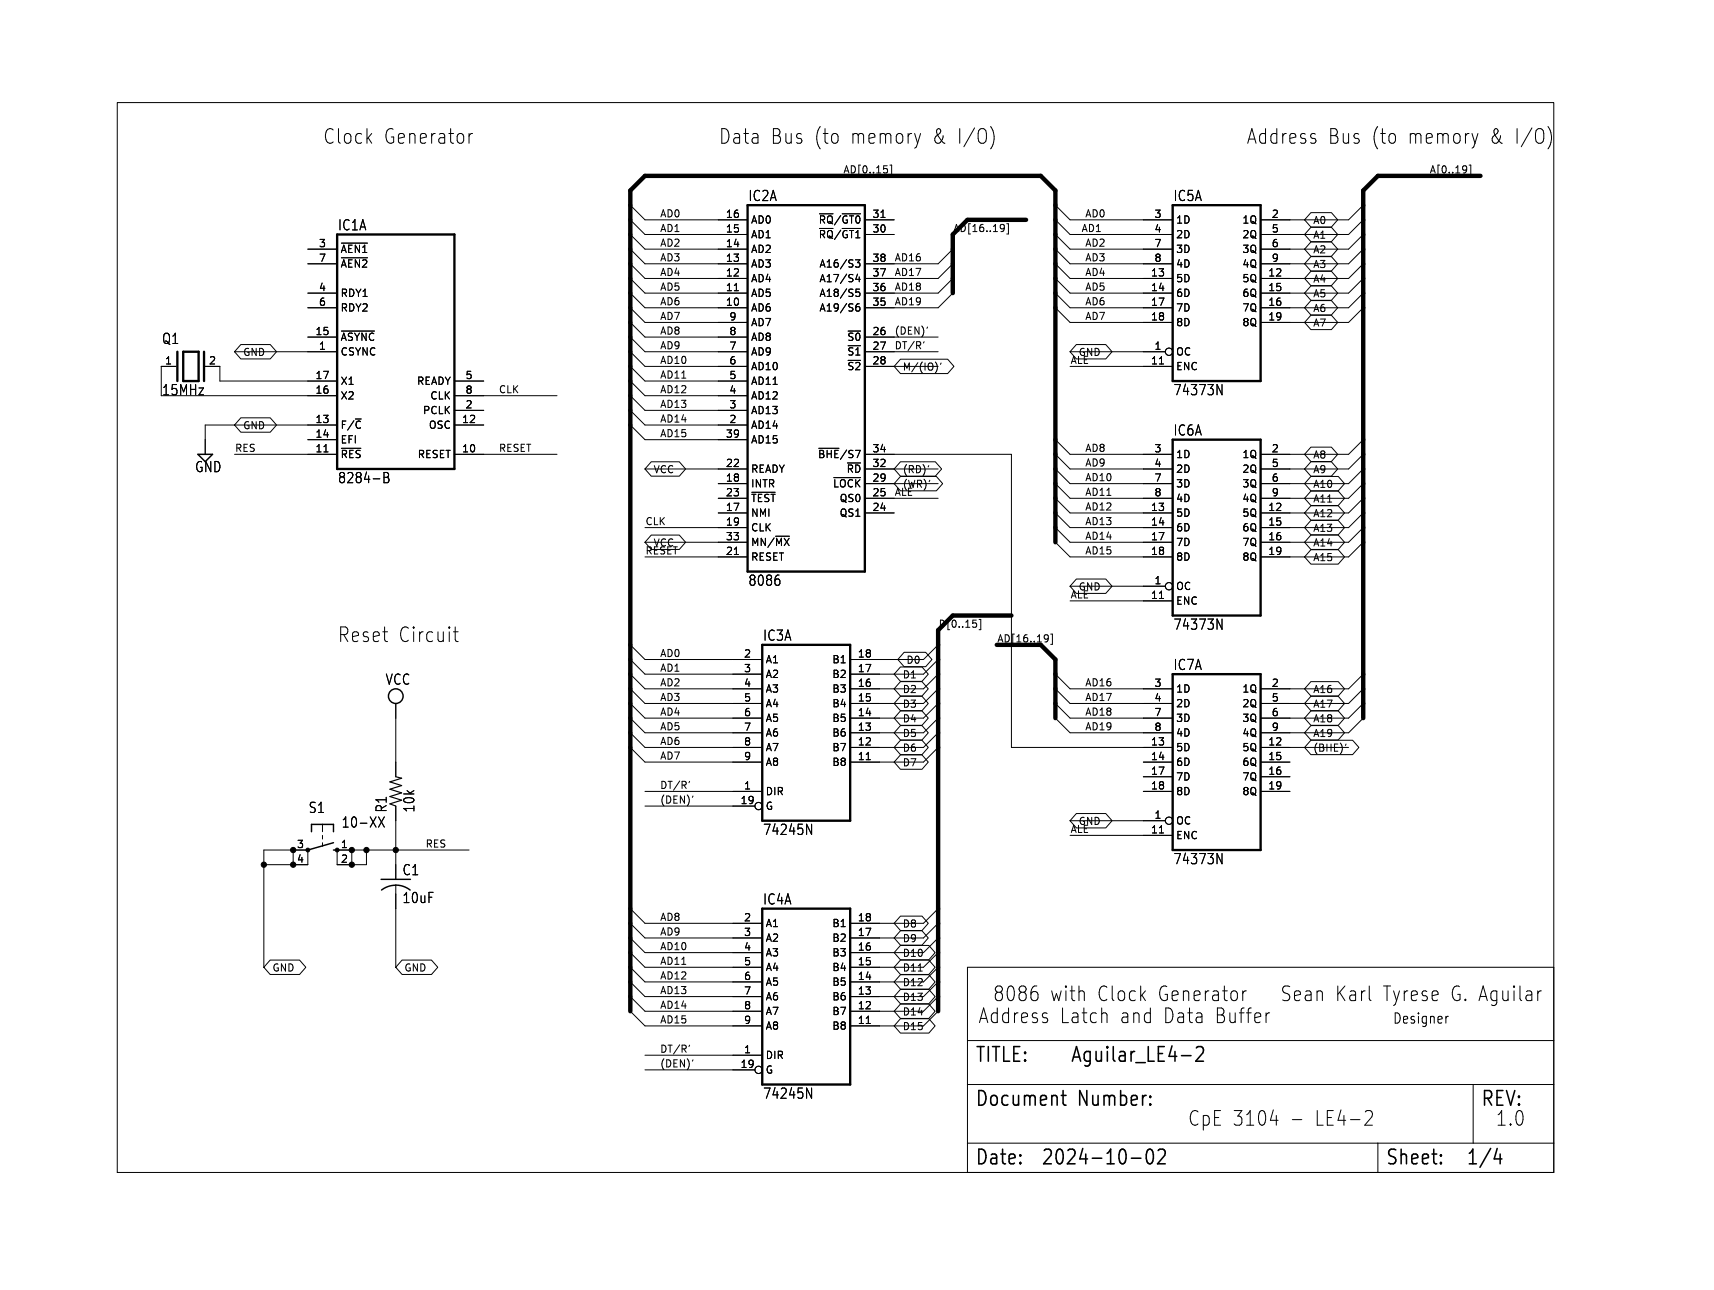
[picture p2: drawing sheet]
<svg xmlns="http://www.w3.org/2000/svg" width="297mm" height="224mm" viewBox="0 0 297 224" stroke-linecap="round" stroke-linejoin="round" font-family="sans-serif">
<path d="M68.6 134.6l1 .3-2 .6 2 .6-2 .7 2 .6-2 .6 2 .7-2 .6 1 .4" fill="none" stroke="#000" stroke-width=".2"/>
<g fill="none" stroke="#000" stroke-width=".17">
<path d="M20.3 17.8h248.9v185.4h-248.9zM81.3 23.1v1.7M81.9 23.1a.56 .56 0 0 0-.6 .5M109.2 38.1l2.6 2.5h17.7M109.2 35.6l2.6 2.5h17.7M145.9 39.6h3.2M145.9 37.1h3.2M149.9 38.1h5M152.6 37.7h.8M153.7 29.3v.6M154.2 28.6h.3v1.8h-.3M159.5 23.1l-.5 1.7"/>
<path d="M171.7 22a3.4 3.4 0 0 1 0 3.7M173.6 38.9l.4 .1a.82 .82 0 0 1-.3 1.1M174 39.4l-.2 .3h-.2M174.4 38.8h.3v1.8h-.3M182.9 38.1l2.5 2.5h17.8M182.9 35.6l2.5 2.5h17.8M227.1 39.4h3.6l1.1 1.2-1.1 1.3h-3.6l-1-1.3zM227.1 36.9h3.6l1.1 1.2-1.1 1.2h-3.6l-1-1.2zM236.2 38.1l-2.5 2.5h-15.3M236.2 35.6l-2.5 2.5h-15.3M254.1 28.9v.8M254.1 29.3v.1"/>
<path d="M254.6 28.6h.3v1.8h-.3M256.1 23.1l-.5 1.7M268.3 22a3.4 3.4 0 0 1 0 3.7M41.7 59.7h5.1l1.1 1.3-1.1 1.2h-5.1l-1.1-1.2zM53.3 53.3h5.1M53.3 50.8h5.1M53.3 45.7h5.1M53.3 43.2h5.1M53.3 58.4h5.1M59.2 57.4h5.7M59.2 42.1h4.5M59.2 44.7h4.5"/>
<path d="M109.2 50.8l2.6 2.5h17.7M109.2 48.3l2.6 2.5h17.7M109.2 45.7l2.6 2.6h17.7M109.2 43.2l2.6 2.5h17.7M109.2 40.6l2.6 2.6h17.7M109.2 55.9l2.6 2.5h17.7M109.2 58.4l2.6 2.6h17.7M109.2 53.3l2.6 2.6h17.7M127.2 50.4h.8M148.2 45h.8l-.4 .5 .3 .1v.6l-.1 .1-.6-.1M148.6 47.5l-.3 .9h.8M148.9 52.6l-.4 .1a.86 .86 0 0 0 0 1.2l.4-.1 .1-.4-.2-.3-.4 .1-.1 .2"/>
<path d="M148.9 48v.8M148.9 50.1h-.6v.6l.2-.1 .4 .1 .1 .1-.1 .5-.1 .1-.5-.1M149.9 40.6h5M149.9 58.4h12.7M160.1 59.2l-.1 .2M160.7 56.7l-.1 .2M165.1 50.8l-2.5 2.5h-12.7M165.1 48.3l-2.5 2.5h-12.7M165.1 45.7l-2.5 2.6h-12.7M165.1 43.2l-2.5 2.5h-12.7M182.9 50.8l2.5 2.5h17.8M182.9 48.3l2.5 2.5h17.8"/>
<path d="M182.9 45.7l2.5 2.6h17.8M182.9 43.2l2.5 2.5h17.8M182.9 40.6l2.5 2.6h17.8M182.9 53.3l2.5 2.6h17.8M186.5 59.7h5.1l1.1 1.3-1.1 1.2h-5.1l-1.1-1.2zM227.1 54.6h3.6l1.1 1.3-1.1 1.2h-3.6l-1-1.2zM227.1 52.1h3.6l1.1 1.2-1.1 1.3h-3.6l-1-1.3zM227.1 49.6h3.6l1.1 1.2-1.1 1.2h-3.6l-1-1.2zM227.1 47h3.6l1.1 1.3-1.1 1.2h-3.6l-1-1.2zM227.1 44.5h3.6l1.1 1.2-1.1 1.3h-3.6l-1-1.3zM227.1 41.9h3.6l1.1 1.3-1.1 1.2h-3.6l-1-1.2zM236.2 50.8l-2.5 2.5h-15.3"/>
<path d="M236.2 48.3l-2.5 2.5h-15.3M236.2 45.7l-2.5 2.6h-15.3M236.2 43.2l-2.5 2.5h-15.3M236.2 40.6l-2.5 2.6h-15.3M236.2 53.3l-2.5 2.6h-15.3M30.5 63.5h-2.6v5.1h30.5M35.6 63.5h2.5v2.5h20.3M40.6 78.7h17.8M40.6 61h17.8M41.7 72.4h5.1l1.1 1.3-1.1 1.2h-5.1l-1.1-1.2zM53.3 76.2h5.1M56.1 78.3h.7"/>
<path d="M58.4 73.7h-22.8v5M59.2 77.7h3.3M78.7 78.7h17.8M78.7 73.7h5.1M78.7 71.1h5.1M78.7 68.6h17.8M78.7 66h5.1M109.2 71.1l2.6 2.6h17.7M109.2 61l2.6 2.5h17.7M109.2 68.6l2.6 2.5h17.7M109.2 73.7l2.6 2.5h17.7M109.2 66l2.6 2.6h17.7"/>
<path d="M109.2 63.5l2.6 2.5h17.7M141.9 77.7h3.5M149.9 78.7h25.4v50.8h27.9M149.9 61h12.7M149.9 63.5h12.7M156 62.3h8.2l1.1 1.2-1.1 1.2h-8.2l-1.1-1.2zM162.1 62.7a1.43 1.43 0 0 1 0 1.9M163.1 62.9l-.1 .2M182.9 76.2l2.5 2.5h17.8M182.9 78.7l2.5 2.6h17.8M185.4 61h16.5M185.4 63.5h17.8"/>
<path d="M200.9 63.1h.7M210.9 66.6l.9 1.8v-1.8M227.1 77.5h3.6l1.1 1.2-1.1 1.3h-3.6l-1-1.3zM236.2 76.2l-2.5 2.5h-15.3M236.2 78.7l-2.5 2.6h-15.3M66.5 81.9h.5l.3 .2v.3l-.3 .3a.49 .49 0 0 1 .4 .5 .49 .49 0 0 1-.3 .5h-.6zM66.5 82.7h.5M111.8 91.4h17.7M111.8 94h17.7M111.8 96.5h17.7M111.8 81.3h17.7M112.8 80h4.9l1.1 1.3-1.1 1.2h-4.9l-1-1.2z"/>
<path d="M112.8 92.7h4.9l1.1 1.3-1.1 1.2h-4.9l-1-1.2zM124.5 88.9h5M124.5 83.8h5M124.5 86.4h5M127.2 96.1h.8M130.3 85.3h4M144.5 82.8h4.6M149.9 88.9h5M149.9 81.3h12.7M149.9 83.8h12.7M149.9 86.4h12.7M156 80h6.1l1.1 1.3-1.1 1.2h-6.1l-1.1-1.2z"/>
<path d="M156 82.6h6.3l1 1.2-1 1.3h-6.3l-1.1-1.3zM160.9 80.7l-.1 .2M182.9 86.4l2.5 2.5h17.8M182.9 88.9l2.5 2.5h17.8M182.9 91.4l2.5 2.6h17.8M182.9 94l2.5 2.5h17.8M182.9 81.3l2.5 2.5h17.8M182.9 83.8l2.5 2.6h17.8M227.1 85.1h4.8l1.1 1.3-1.1 1.2h-4.8l-1-1.2zM227.1 82.6h4.8l1.1 1.2-1.1 1.3h-4.8l-1-1.3zM227.1 87.7h4.8l1.1 1.2-1.1 1.2h-4.8l-1-1.2zM227.1 90.2h4.8l1.1 1.2-1.1 1.3h-4.8l-1-1.3z"/>
<path d="M227.1 80h3.6l1.1 1.3-1.1 1.2h-3.6l-1-1.2zM227.1 95.3h4.8l1.1 1.2-1.1 1.3h-4.8l-1-1.3zM227.1 92.7h4.8l1.1 1.3-1.1 1.2h-4.8l-1-1.2zM236.2 86.4l-2.5 2.5h-15.3M236.2 88.9l-2.5 2.5h-15.3M236.2 91.4l-2.5 2.6h-15.3M236.2 94l-2.5 2.5h-15.3M236.2 81.3l-2.5 2.5h-15.3M236.2 83.8l-2.5 2.6h-15.3M78.6 109.5h.8M78.9 108.7v2.1l.1 .3 .4 .1M109.2 119.4l2.6 2.5h20.3"/>
<path d="M109.2 116.8l2.6 2.6h20.3M109.2 114.3l2.6 2.5h20.3M109.2 111.8l2.6 2.5h20.3M135 100.4l.1 .3v.4l-.1 .3M156 118.1h3.8l1.1 1.3-1.1 1.2h-3.8l-1.1-1.2zM156 115.6h3.8l1.1 1.2-1.1 1.3h-3.8l-1.1-1.3zM156.7 113.1h3.7l1.1 1.2-1.1 1.2h-3.7l-1.1-1.2zM162.6 119.4l-2.6 2.5h-12.7M162.6 116.8l-2.6 2.6h-12.7M162.6 114.3l-2.6 2.5h-12.7M162.6 111.8l-2.6 2.5h-12.7M168.6 107.5h.6"/>
<path d="M169.1 108l.1 .2-.1 .5M169.7 107.4h.2v1.7h-.2M181.2 110l.4 .1a.82 .82 0 0 1-.3 1.2M181.7 110.5l-.3 .3h-.2M182.1 109.9h.3v1.8h-.3M182.9 119.4l2.5 2.5h17.8M182.9 116.8l2.5 2.6h17.8M185.4 101.6h16.5M185.4 104.1h17.8M186.5 100.4h5.1l1.1 1.2-1.1 1.2h-5.1l-1.1-1.2zM200.9 103.7h.7M210.9 107.3l.9 1.8v-1.8"/>
<path d="M227.1 118.1h4.8l1.1 1.3-1.1 1.2h-4.8l-1-1.2zM236.2 119.4l-2.5 2.5h-15.3M236.2 116.8l-2.5 2.6h-15.3M68.6 121.9v12.7M68.6 139.7v12.7M109.2 129.5l2.6 2.6h20.3M109.2 127l2.6 2.5h20.3M109.2 124.5l2.6 2.5h20.3M109.2 121.9l2.6 2.6h20.3M111.8 137.2h20.3M111.8 139.7h19M119.5 135.4l-.1 .2"/>
<path d="M120.1 138l-.1 .2M150.1 131.7h.7M156 130.8h3.8l1.1 1.3-1.1 1.2h-3.8l-1.1-1.2zM156 120.7h3.8l1.1 1.2-1.1 1.3h-3.8l-1.1-1.3zM156 125.8h3.8l1.1 1.2-1.1 1.2h-3.8l-1.1-1.2zM156 128.3h3.8l1.1 1.2-1.1 1.3h-3.8l-1.1-1.3zM156 123.2h3.8l1.1 1.3-1.1 1.2h-3.8l-1.1-1.2zM162.6 129.5l-2.6 2.6h-12.7M162.6 127l-2.6 2.5h-12.7M162.6 124.5l-2.6 2.5h-12.7M162.6 121.9l-2.6 2.6h-12.7M182.9 124.5l2.5 2.5h17.8"/>
<path d="M182.9 121.9l2.5 2.6h17.8M198.1 137.2h5.1M198.1 132.1h5.1M198.1 134.6h5.1M218.4 137.2h5.1M218.4 132.1h5.1M218.4 129.5h15.3M218.4 134.6h5.1M227.1 120.7h4.8l1.1 1.2-1.1 1.3h-4.8l-1-1.3zM227.1 123.2h4.8l1.1 1.3-1.1 1.2h-4.8l-1-1.2zM227.1 125.8h4.8l1.1 1.2-1.1 1.2h-4.8l-1-1.2zM227.1 128.3h7.3l1.1 1.2-1.1 1.3h-7.3l-1-1.3z"/>
<path d="M233.2 129l-.1 .2M236.2 124.5l-2.5 2.5h-15.3M236.2 121.9l-2.5 2.6h-15.3M45.7 149.9h7.6v-2.6h-7.6v20.3M50.8 147.3v2.6M55.9 142.9v1.2M55.9 144.8v.6M55.9 146.1v.6M61 147.3v2.6M63.5 147.3v2.6h-5.1v-2.6h22.9M65.6 141.6l1 1.8M66.6 141.6l-1 1.8"/>
<path d="M68.6 153.4v14.2M109.2 157.5l2.6 2.5h20.3M139.8 142.8l.8 1.8v-1.8M156 158.8h3.8l1.1 1.2-1.1 1.3h-3.8l-1.1-1.3zM162.6 157.5l-2.6 2.5h-12.7M185.4 142.2h16.5M185.4 144.8h17.8M186.5 141h5.1l1.1 1.2-1.1 1.3h-5.1l-1.1-1.3zM200.9 144.4h.7M210.9 147.9l.9 1.8v-1.8M46.8 166.4h5.1l1.1 1.2-1.1 1.3h-5.1l-1.1-1.3zM69.7 166.4h5.1l1.1 1.2-1.1 1.3h-5.1l-1.1-1.3z"/>
<path d="M109.2 165.1l2.6 2.5h20.3M109.2 175.3l2.6 2.5h20.3M109.2 172.7l2.6 2.6h20.3M109.2 170.2l2.6 2.5h20.3M109.2 167.6l2.6 2.6h20.3M109.2 162.6l2.6 2.5h20.3M109.2 160l2.6 2.6h20.3M150.1 177.4h.7M156 174h5l1 1.3-1 1.2h-5l-1.1-1.2zM156 176.6h5l1 1.2-1 1.2h-5l-1.1-1.2zM156 171.5h5l1 1.2-1 1.3h-5l-1.1-1.3zM156 161.3h3.8l1.1 1.3-1.1 1.2h-3.8l-1.1-1.2z"/>
<path d="M156 163.9h5l1 1.2-1 1.2h-5l-1.1-1.2zM156 166.4h5l1 1.2-1 1.3h-5l-1.1-1.3zM156 168.9h5l1 1.3-1 1.2h-5l-1.1-1.2zM159.1 168.3h.7M162.6 165.1l-2.6 2.5h-12.7M162.6 175.3l-2.6 2.5h-12.7M162.6 172.7l-2.6 2.6h-12.7M162.6 170.2l-2.6 2.5h-12.7M162.6 167.6l-2.6 2.6h-12.7M162.6 162.6l-2.6 2.5h-12.7M162.6 160l-2.6 2.6h-12.7M167.6 167.6h101.6v35.6h-101.6z"/>
<path d="M179.8 172.1l.1 .2-.1 .9M215.3 171.7v1.7M216 171.7a.56 .56 0 0 0-.7 .5M220 175.5l-.4 .2M251 176.1l-.3 .1-.2 .3M267.1 171.7l-.4 .1M111.8 182.9h20.3M111.8 185.4h19M119.5 181.1l-.1 .3M120.1 183.7l-.1 .2M139.8 188.6l.8 1.7v-1.7M167.6 198.1h101.6"/>
<path d="M167.6 180.3h101.6M167.6 188h101.6M220.1 194.2h1.4M223.9 194h1.7M236.7 192.6l.7-.1a.72 .72 0 0 1 .3 1.1l-1.2 1.4h1.3M238.8 198.1v5.1M255.3 188v10.1"/>
<circle cx="202.6" cy="61" r=".63"/>
<circle cx="202.6" cy="101.6" r=".63"/>
<circle cx="131.4" cy="139.7" r=".63"/>
<circle cx="202.6" cy="142.2" r=".63"/>
<circle cx="131.4" cy="185.4" r=".63"/>
</g>
<g fill="none" stroke="#000" stroke-width=".25">
<path d="M34.3 78.7h2.5l-1.2 1.3zM54 144.1v-1.2h3.8v1.2M57.8 146.1l-4.5 1.2M57.8 147.3h.6M66 152.4h5.1M66.1 154.3a4.1 4.1 0 0 1 5 0"/>
<circle cx="68.6" cy="120.6" r="1.27"/>
</g>
<path d="M129.5 35.6h20.4v63.5h-20.4zM203.2 35.6h15.2v30.4h-15.2zM58.4 40.6h20.3v40.7h-20.3zM30.7 61v5M31.7 61h2.7v5h-2.7zM35.4 61v5M203.2 76.2h15.2v30.5h-15.2zM132.1 111.8h15.2v30.4h-15.2zM203.2 116.8h15.2v30.5h-15.2zM132.1 157.5h15.2v30.5h-15.2z" fill="none" stroke="#000" stroke-width=".41"/>
<g fill="none" stroke="#000" stroke-width=".27">
<path d="M183.9 189.8h.8M184.2 189v2.2l.1 .2 .4 .1M198.9 199.3a.49 .49 0 0 1 .6-.1 .49 .49 0 0 1 .3 .4 1.62 1.62 0 0 1-.5 2.1 .56 .56 0 0 1-.6-.5 2.27 2.27 0 0 1 .2-1.9zM199.3 191.3l.1 .1-.1 .1M199.3 191.3l-.1 .1 .1 .1M199.3 190v.2M199.3 191.3v.2M199.3 190l.1 .1-.1 .1M199.3 190l-.1 .1 .1 .1M200.7 199.4l.3-.2h.5a.72 .72 0 0 1 .3 1l-1.2 1.5h1.3M204.7 183h1.7M207.3 181.6l.3-.2h.5a.72 .72 0 0 1 .3 1.1l-1.2 1.4h1.3"/>
<path d="M259.4 199l-.5 1.9h1.4M196.1 200.7h1.6M249.7 201.5l.1 .1-.1 .1M249.7 200.1l.1 .1-.1 .2M259.9 200v1.7"/>
</g>
<g fill="#000" stroke="#000" stroke-width=".17">
<circle cx="45.7" cy="149.9" r=".46"/>
<circle cx="50.8" cy="147.3" r=".46"/>
<circle cx="50.8" cy="149.9" r=".46"/>
<circle cx="53.3" cy="147.3" r=".33"/>
<circle cx="58.4" cy="147.3" r=".33"/>
<circle cx="61" cy="149.9" r=".46"/>
<circle cx="61" cy="147.3" r=".46"/>
<circle cx="63.5" cy="147.3" r=".46"/>
<circle cx="68.6" cy="147.3" r=".46"/>
</g>
<path d="M177.8 38.1h-10.2l-2.5 2.5v10.2M256.5 30.5h-17.7l-2.6 2.5v91.5M182.9 94v-61l-2.6-2.5h-68.5l-2.6 2.5v142.3M172.7 111.8h7.6l2.6 2.5v10.2M175.3 106.7h-10.2l-2.5 2.5v66.1" fill="none" stroke="#000" stroke-width=".76"/>
<g font-size="3.5">
<text x="55.9" y="25.2">Clock</text>
<text x="66.4" y="25.2">Generator</text>
<text x="124.5" y="25.2">Data</text>
<text x="133.4" y="25.2">Bus (to</text>
<text x="147.3" y="25.2">memory</text>
<text x="161.5" y="25.2">&amp; I/O)</text>
<text x="215.9" y="25.2">Address</text>
<text x="230" y="25.2">Bus (to</text>
<text x="243.8" y="25.2">memory</text>
<text x="258.1" y="25.2">&amp; I/O)</text>
<text x="58.4" y="111.5">Reset</text>
<text x="68.9" y="111.5">Circuit</text>
<text x="172" y="173.7">8086</text>
<text x="181.9" y="173.7">with</text>
<text x="190" y="173.7">Clock</text>
<text x="200.5" y="173.7">Generator</text>
<text x="221.7" y="173.7">Sean Karl</text>
<text x="239.5" y="173.7">Tyrese</text>
<text x="251.2" y="173.7">G. Aguilar</text>
<text x="169.4" y="177.6">Address</text>
<text x="183.5" y="177.6">Latch</text>
<text x="193.9" y="177.6">and</text>
<text x="201.5" y="177.6">Data</text>
<text x="210.4" y="177.6">Buffer</text>
<text x="168.9" y="184.4">TITLE:</text>
<text x="185.4" y="184.4">Aguilar_LE4-2</text>
<text x="168.9" y="192.1">Document</text>
<text x="186.8" y="192.1">Number:</text>
<text x="205.7" y="195.3">CpE 3104</text>
<text x="227.7" y="195.3">LE4-2</text>
<text x="256.5" y="192.1">REV:</text>
<text x="259.1" y="195.3">1.0</text>
<text x="168.9" y="202.2">Date:</text>
<text x="180.3" y="202.2">2024-10-02</text>
<text x="240" y="202.2">Sheet:</text>
<text x="254" y="202.2">1/4</text>
</g>
<g font-size="2.5">
<text x="129.6" y="35.1">IC2A</text>
<text x="203.3" y="35.1">IC5A</text>
<text x="58.5" y="40.1">IC1A</text>
<text x="28" y="59.8">Q1</text>
<text x="28" y="68.7">15MHz</text>
<text x="203.3" y="68.7">74373N</text>
<text x="203.3" y="75.7">IC6A</text>
<text x="33.7" y="82.1">GND</text>
<text x="58.5" y="84">8284-B</text>
<text x="129.6" y="101.7">8086</text>
<text x="132.1" y="111.3">IC3A</text>
<text x="203.3" y="109.4">74373N</text>
<text x="66.7" y="118.9">VCC</text>
<text x="203.3" y="116.3">IC7A</text>
<text x="53.4" y="141.1">S1</text>
<text x="59.1" y="143.7">10-XX</text>
<text x="67.2" y="140.9" transform="rotate(-90 67.2 140.9)">R1</text>
<text x="72" y="140.9" transform="rotate(-90 72 140.9)">10k</text>
<text x="132.1" y="144.9">74245N</text>
<text x="69.7" y="151.9">C1</text>
<text x="203.3" y="150">74373N</text>
<text x="69.7" y="156.7">10uF</text>
<text x="132.1" y="157">IC4A</text>
<text x="241.3" y="177.6">Designer</text>
<text x="132.1" y="190.6">74245N</text>
</g>
<g font-size="1.8">
<text x="125.7" y="40.4">15</text>
<text x="125.7" y="37.8">16</text>
<text x="130" y="41.5">AD1</text>
<text x="130" y="39">AD0</text>
<text x="141.8" y="41.5">~{RQ}/~{GT1}</text>
<text x="141.8" y="39">~{RQ}/~{GT0}</text>
<text x="151.1" y="40.4">30</text>
<text x="151.1" y="37.8">31</text>
<text x="200" y="37.8">3</text>
<text x="200" y="40.4">4</text>
<text x="203.7" y="39">1D</text>
<text x="203.7" y="41.5">2D</text>
<text x="215.2" y="39">1Q</text>
<text x="215.2" y="41.5">2Q</text>
<text x="220.3" y="37.8">2</text>
<text x="220.3" y="40.4">5</text>
<text x="55.2" y="42.9">3</text>
<text x="55.2" y="45.5">7</text>
<text x="58.9" y="44">~{AEN1}</text>
<text x="58.9" y="46.6">~{AEN2}</text>
<text x="125.7" y="45.5">13</text>
<text x="125.7" y="42.9">14</text>
<text x="130" y="46.6">AD3</text>
<text x="130" y="44">AD2</text>
<text x="141.9" y="46.6">A16/S3</text>
<text x="151.1" y="45.5">38</text>
<text x="200" y="42.9">7</text>
<text x="200" y="45.5">8</text>
<text x="203.7" y="44">3D</text>
<text x="203.7" y="46.6">4D</text>
<text x="215.2" y="44">3Q</text>
<text x="215.2" y="46.6">4Q</text>
<text x="220.3" y="42.9">6</text>
<text x="220.3" y="45.5">9</text>
<text x="55.2" y="50.5">4</text>
<text x="55.2" y="53.1">6</text>
<text x="58.9" y="51.7">RDY1</text>
<text x="125.7" y="53.1">10</text>
<text x="125.7" y="50.5">11</text>
<text x="125.7" y="48">12</text>
<text x="130" y="51.7">AD5</text>
<text x="130" y="49.1">AD4</text>
<text x="141.9" y="51.7">A18/S5</text>
<text x="141.9" y="49.1">A17/S4</text>
<text x="151.1" y="53.1">35</text>
<text x="151.1" y="50.5">36</text>
<text x="151.1" y="48">37</text>
<text x="199.3" y="48">13</text>
<text x="199.3" y="50.5">14</text>
<text x="199.3" y="53.1">17</text>
<text x="203.7" y="49.1">5D</text>
<text x="203.7" y="51.7">6D</text>
<text x="215.2" y="49.1">5Q</text>
<text x="215.2" y="51.7">6Q</text>
<text x="219.7" y="48">12</text>
<text x="219.7" y="50.5">15</text>
<text x="219.7" y="53.1">16</text>
<text x="54.6" y="58.2">15</text>
<text x="58.9" y="59.3">~{ASYNC}</text>
<text x="58.9" y="54.2">RDY2</text>
<text x="126.3" y="58.2">8</text>
<text x="126.3" y="55.6">9</text>
<text x="130" y="54.2">AD6</text>
<text x="130" y="59.3">AD8</text>
<text x="130" y="56.7">AD7</text>
<text x="141.9" y="54.2">A19/S6</text>
<text x="146.7" y="59.3">~{S0}</text>
<text x="151.1" y="58.2">26</text>
<text x="199.3" y="55.6">18</text>
<text x="203.7" y="54.2">7D</text>
<text x="203.7" y="56.7">8D</text>
<text x="215.2" y="54.2">7Q</text>
<text x="215.2" y="56.7">8Q</text>
<text x="219.7" y="55.6">19</text>
<text x="28.5" y="63.2">1</text>
<text x="36.1" y="63.2">2</text>
<text x="54.6" y="65.8">17</text>
<text x="55.2" y="60.7">1</text>
<text x="58.9" y="61.8">CSYNC</text>
<text x="80.6" y="65.8">5</text>
<text x="126.3" y="65.8">5</text>
<text x="126.3" y="63.2">6</text>
<text x="126.3" y="60.7">7</text>
<text x="130" y="64.4">AD10</text>
<text x="130" y="61.8">AD9</text>
<text x="146.7" y="61.8">~{S1}</text>
<text x="146.7" y="64.4">~{S2}</text>
<text x="151.1" y="60.7">27</text>
<text x="151.1" y="63.2">28</text>
<text x="199.3" y="63.2">11</text>
<text x="200" y="60.7">1</text>
<text x="203.7" y="61.8">OC</text>
<text x="203.7" y="64.4">ENC</text>
<text x="54.6" y="68.3">16</text>
<text x="58.9" y="69.4">X2</text>
<text x="58.9" y="66.9">X1</text>
<text x="72.2" y="66.9">READY</text>
<text x="73.2" y="72">PCLK</text>
<text x="74.5" y="69.4">CLK</text>
<text x="80.6" y="70.9">2</text>
<text x="80.6" y="68.3">8</text>
<text x="126.3" y="70.9">3</text>
<text x="126.3" y="68.3">4</text>
<text x="130" y="72">AD13</text>
<text x="130" y="69.4">AD12</text>
<text x="130" y="66.9">AD11</text>
<text x="54.6" y="73.4">13</text>
<text x="54.6" y="75.9">14</text>
<text x="58.9" y="74.5">F/~{C}</text>
<text x="58.9" y="77.1">EFI</text>
<text x="74.2" y="74.5">OSC</text>
<text x="80" y="73.4">12</text>
<text x="125.7" y="75.9">39</text>
<text x="126.3" y="73.4">2</text>
<text x="130" y="74.5">AD14</text>
<text x="130" y="77.1">AD15</text>
<text x="54.6" y="78.5">11</text>
<text x="58.9" y="79.6">~{RES}</text>
<text x="72.3" y="79.6">RESET</text>
<text x="80" y="78.5">10</text>
<text x="125.7" y="83.6">18</text>
<text x="125.7" y="81">22</text>
<text x="130" y="82.1">READY</text>
<text x="141.6" y="79.6">~{BHE}/S7</text>
<text x="146.6" y="82.1">~{RD}</text>
<text x="151.1" y="83.6">29</text>
<text x="151.1" y="81">32</text>
<text x="151.1" y="78.5">34</text>
<text x="200" y="78.5">3</text>
<text x="200" y="81">4</text>
<text x="200" y="83.6">7</text>
<text x="203.7" y="79.6">1D</text>
<text x="203.7" y="82.1">2D</text>
<text x="215.2" y="79.6">1Q</text>
<text x="215.2" y="82.1">2Q</text>
<text x="220.3" y="78.5">2</text>
<text x="220.3" y="81">5</text>
<text x="220.3" y="83.6">6</text>
<text x="125.7" y="88.6">17</text>
<text x="125.7" y="86.1">23</text>
<text x="130" y="89.8">NMI</text>
<text x="130" y="84.7">INTR</text>
<text x="130" y="87.2">~{TEST}</text>
<text x="144.3" y="84.7">~{LOCK}</text>
<text x="145.4" y="89.8">QS1</text>
<text x="145.4" y="87.2">QS0</text>
<text x="151.1" y="88.6">24</text>
<text x="151.1" y="86.1">25</text>
<text x="199.3" y="88.6">13</text>
<text x="200" y="86.1">8</text>
<text x="203.7" y="89.8">5D</text>
<text x="203.7" y="84.7">3D</text>
<text x="203.7" y="87.2">4D</text>
<text x="215.2" y="89.8">5Q</text>
<text x="215.2" y="84.7">3Q</text>
<text x="215.2" y="87.2">4Q</text>
<text x="219.7" y="88.6">12</text>
<text x="220.3" y="86.1">9</text>
<text x="125.7" y="91.2">19</text>
<text x="125.7" y="93.7">33</text>
<text x="130" y="92.3">CLK</text>
<text x="130" y="94.8">MN/~{MX}</text>
<text x="199.3" y="91.2">14</text>
<text x="199.3" y="93.7">17</text>
<text x="203.7" y="92.3">6D</text>
<text x="203.7" y="94.8">7D</text>
<text x="215.2" y="92.3">6Q</text>
<text x="215.2" y="94.8">7Q</text>
<text x="219.7" y="91.2">15</text>
<text x="219.7" y="93.7">16</text>
<text x="125.7" y="96.3">21</text>
<text x="130" y="97.4">RESET</text>
<text x="199.3" y="96.3">18</text>
<text x="200" y="101.3">1</text>
<text x="203.7" y="97.4">8D</text>
<text x="215.2" y="97.4">8Q</text>
<text x="219.7" y="96.3">19</text>
<text x="199.3" y="103.9">11</text>
<text x="203.7" y="102.5">OC</text>
<text x="203.7" y="105">ENC</text>
<text x="128.8" y="114">2</text>
<text x="128.8" y="116.6">3</text>
<text x="128.8" y="119.1">4</text>
<text x="132.6" y="115.2">A1</text>
<text x="132.6" y="117.7">A2</text>
<text x="144.1" y="117.7">B2</text>
<text x="144.1" y="115.2">B1</text>
<text x="148.5" y="119.1">16</text>
<text x="148.5" y="116.6">17</text>
<text x="148.5" y="114">18</text>
<text x="200" y="119.1">3</text>
<text x="220.3" y="119.1">2</text>
<text x="128.8" y="121.7">5</text>
<text x="128.8" y="124.2">6</text>
<text x="132.6" y="120.2">A3</text>
<text x="132.6" y="122.8">A4</text>
<text x="132.6" y="125.3">A5</text>
<text x="144.1" y="125.3">B5</text>
<text x="144.1" y="122.8">B4</text>
<text x="144.1" y="120.2">B3</text>
<text x="148.5" y="124.2">14</text>
<text x="148.5" y="121.7">15</text>
<text x="200" y="121.7">4</text>
<text x="200" y="124.2">7</text>
<text x="203.7" y="120.2">1D</text>
<text x="203.7" y="122.8">2D</text>
<text x="203.7" y="125.3">3D</text>
<text x="215.2" y="120.2">1Q</text>
<text x="215.2" y="122.8">2Q</text>
<text x="215.2" y="125.3">3Q</text>
<text x="220.3" y="121.7">5</text>
<text x="220.3" y="124.2">6</text>
<text x="128.8" y="126.7">7</text>
<text x="128.8" y="129.3">8</text>
<text x="128.8" y="131.8">9</text>
<text x="132.6" y="127.9">A6</text>
<text x="132.6" y="130.4">A7</text>
<text x="144.1" y="130.4">B7</text>
<text x="144.1" y="127.9">B6</text>
<text x="148.5" y="131.8">11</text>
<text x="148.5" y="129.3">12</text>
<text x="148.5" y="126.7">13</text>
<text x="199.3" y="129.3">13</text>
<text x="199.3" y="131.8">14</text>
<text x="200" y="126.7">8</text>
<text x="203.7" y="130.4">5D</text>
<text x="203.7" y="127.9">4D</text>
<text x="215.2" y="130.4">5Q</text>
<text x="215.2" y="127.9">4Q</text>
<text x="219.7" y="129.3">12</text>
<text x="219.7" y="131.8">15</text>
<text x="220.3" y="126.7">9</text>
<text x="128.8" y="136.9">1</text>
<text x="132.6" y="132.9">A8</text>
<text x="144.1" y="132.9">B8</text>
<text x="199.3" y="134.4">17</text>
<text x="199.3" y="136.9">18</text>
<text x="203.7" y="132.9">6D</text>
<text x="203.7" y="135.5">7D</text>
<text x="215.2" y="132.9">6Q</text>
<text x="215.2" y="135.5">7Q</text>
<text x="219.7" y="134.4">16</text>
<text x="219.7" y="136.9">19</text>
<text x="128.2" y="139.4">19</text>
<text x="132.6" y="138">DIR</text>
<text x="132.6" y="140.6">G</text>
<text x="200" y="142">1</text>
<text x="203.7" y="143.1">OC</text>
<text x="203.7" y="138">8D</text>
<text x="215.2" y="138">8Q</text>
<text x="51.4" y="147.1">3</text>
<text x="51.4" y="149.6">4</text>
<text x="59" y="147.1">1</text>
<text x="59" y="149.6">2</text>
<text x="199.3" y="144.5">11</text>
<text x="203.7" y="145.6">ENC</text>
<text x="128.8" y="159.8">2</text>
<text x="132.6" y="160.9">A1</text>
<text x="144.1" y="160.9">B1</text>
<text x="148.5" y="159.8">18</text>
<text x="128.8" y="162.3">3</text>
<text x="128.8" y="164.8">4</text>
<text x="128.8" y="167.4">5</text>
<text x="132.6" y="163.4">A2</text>
<text x="132.6" y="166">A3</text>
<text x="144.1" y="166">B3</text>
<text x="144.1" y="163.4">B2</text>
<text x="148.5" y="167.4">15</text>
<text x="148.5" y="164.8">16</text>
<text x="148.5" y="162.3">17</text>
<text x="128.8" y="169.9">6</text>
<text x="128.8" y="172.5">7</text>
<text x="132.6" y="168.5">A4</text>
<text x="132.6" y="171">A5</text>
<text x="132.6" y="173.6">A6</text>
<text x="144.1" y="173.6">B6</text>
<text x="144.1" y="171">B5</text>
<text x="144.1" y="168.5">B4</text>
<text x="148.5" y="172.5">13</text>
<text x="148.5" y="169.9">14</text>
<text x="128.8" y="175">8</text>
<text x="128.8" y="177.5">9</text>
<text x="132.6" y="176.1">A7</text>
<text x="132.6" y="178.7">A8</text>
<text x="144.1" y="178.7">B8</text>
<text x="144.1" y="176.1">B7</text>
<text x="148.5" y="177.5">11</text>
<text x="148.5" y="175">12</text>
<text x="128.2" y="185.2">19</text>
<text x="128.8" y="182.6">1</text>
<text x="132.6" y="183.7">DIR</text>
<text x="132.6" y="186.3">G</text>
</g>
<g font-size="1.7">
<text x="146" y="30.1">AD[0..15]</text>
<text x="247.6" y="30.1">A[0..19]</text>
<text x="114.3" y="40.3">AD1</text>
<text x="114.3" y="37.8">AD0</text>
<text x="165.1" y="40.3">AD[16..19]</text>
<text x="187.3" y="40.3">AD1</text>
<text x="188" y="37.8">AD0</text>
<text x="227.5" y="41.6">A1</text>
<text x="227.5" y="39">A0</text>
<text x="114.3" y="47.9">AD4</text>
<text x="114.3" y="45.4">AD3</text>
<text x="114.3" y="42.8">AD2</text>
<text x="154.9" y="47.9">AD17</text>
<text x="154.9" y="45.4">AD16</text>
<text x="188" y="45.4">AD3</text>
<text x="188" y="47.9">AD4</text>
<text x="188" y="42.8">AD2</text>
<text x="227.5" y="46.7">A3</text>
<text x="227.5" y="44.1">A2</text>
<text x="114.3" y="53">AD6</text>
<text x="114.3" y="50.5">AD5</text>
<text x="154.9" y="53">AD19</text>
<text x="154.9" y="50.5">AD18</text>
<text x="188" y="50.5">AD5</text>
<text x="188" y="53">AD6</text>
<text x="227.5" y="51.7">A5</text>
<text x="227.5" y="49.2">A4</text>
<text x="114.3" y="58.1">AD8</text>
<text x="114.3" y="55.5">AD7</text>
<text x="154.9" y="58.1">(DEN)'</text>
<text x="188" y="55.5">AD7</text>
<text x="227.5" y="56.8">A7</text>
<text x="227.5" y="54.3">A6</text>
<text x="42" y="61.9">GND</text>
<text x="114.3" y="60.6">AD9</text>
<text x="114.3" y="65.7">AD11</text>
<text x="114.3" y="63.2">AD10</text>
<text x="154.9" y="60.6">DT/R'</text>
<text x="156.3" y="64.4">M/(IO)'</text>
<text x="185.4" y="63.2">ALE</text>
<text x="186.8" y="61.9">GND</text>
<text x="86.4" y="68.2">CLK</text>
<text x="114.3" y="70.8">AD13</text>
<text x="114.3" y="68.2">AD12</text>
<text x="42" y="74.6">GND</text>
<text x="114.3" y="73.3">AD14</text>
<text x="114.3" y="75.9">AD15</text>
<text x="40.6" y="78.4">RES</text>
<text x="86.4" y="78.4">RESET</text>
<text x="113.2" y="82.2">VCC</text>
<text x="156.3" y="82.2">(RD)'</text>
<text x="188" y="78.4">AD8</text>
<text x="188" y="80.9">AD9</text>
<text x="188" y="83.5">AD10</text>
<text x="227.5" y="82.2">A9</text>
<text x="227.5" y="79.7">A8</text>
<text x="154.9" y="86">ALE</text>
<text x="156.3" y="84.8">(WR)'</text>
<text x="188" y="88.6">AD12</text>
<text x="188" y="86">AD11</text>
<text x="227.5" y="87.3">A11</text>
<text x="227.5" y="84.8">A10</text>
<text x="227.5" y="89.8">A12</text>
<text x="111.8" y="91.1">CLK</text>
<text x="113.2" y="94.9">VCC</text>
<text x="188" y="93.6">AD14</text>
<text x="188" y="91.1">AD13</text>
<text x="227.5" y="92.4">A13</text>
<text x="227.5" y="94.9">A14</text>
<text x="111.8" y="96.2">RESET</text>
<text x="188" y="96.2">AD15</text>
<text x="227.5" y="97.5">A15</text>
<text x="185.4" y="103.8">ALE</text>
<text x="186.8" y="102.5">GND</text>
<text x="114.3" y="114">AD0</text>
<text x="162.6" y="108.9">D[0..15]</text>
<text x="172.7" y="111.4">AD[16..19]</text>
<text x="114.3" y="119">AD2</text>
<text x="114.3" y="116.5">AD1</text>
<text x="156.3" y="117.8">D1</text>
<text x="157" y="115.2">D0</text>
<text x="188" y="119">AD16</text>
<text x="114.3" y="124.1">AD4</text>
<text x="114.3" y="121.6">AD3</text>
<text x="156.3" y="120.3">D2</text>
<text x="156.3" y="122.9">D3</text>
<text x="156.3" y="125.4">D4</text>
<text x="188" y="121.6">AD17</text>
<text x="188" y="124.1">AD18</text>
<text x="227.5" y="122.9">A17</text>
<text x="227.5" y="125.4">A18</text>
<text x="227.5" y="120.3">A16</text>
<text x="114.3" y="129.2">AD6</text>
<text x="114.3" y="126.7">AD5</text>
<text x="114.3" y="131.7">AD7</text>
<text x="156.3" y="127.9">D5</text>
<text x="156.3" y="130.5">D6</text>
<text x="188" y="126.7">AD19</text>
<text x="227.5" y="127.9">A19</text>
<text x="227.5" y="130.5">(BHE)'</text>
<text x="114.3" y="136.8">DT/R'</text>
<text x="156.3" y="133">D7</text>
<text x="114.3" y="139.4">(DEN)'</text>
<text x="186.8" y="143.2">GND</text>
<text x="73.7" y="147">RES</text>
<text x="185.4" y="144.4">ALE</text>
<text x="114.3" y="159.7">AD8</text>
<text x="156.3" y="161">D8</text>
<text x="114.3" y="167.3">AD11</text>
<text x="114.3" y="164.8">AD10</text>
<text x="114.3" y="162.2">AD9</text>
<text x="156.3" y="163.5">D9</text>
<text x="156.3" y="166">D10</text>
<text x="47.1" y="168.6">GND</text>
<text x="70" y="168.6">GND</text>
<text x="114.3" y="169.8">AD12</text>
<text x="114.3" y="172.4">AD13</text>
<text x="156.3" y="173.7">D13</text>
<text x="156.3" y="168.6">D11</text>
<text x="156.3" y="171.1">D12</text>
<text x="114.3" y="177.5">AD15</text>
<text x="114.3" y="174.9">AD14</text>
<text x="156.3" y="176.2">D14</text>
<text x="156.3" y="178.7">D15</text>
<text x="114.3" y="182.5">DT/R'</text>
<text x="114.3" y="185.1">(DEN)'</text>
</g>
</svg>
